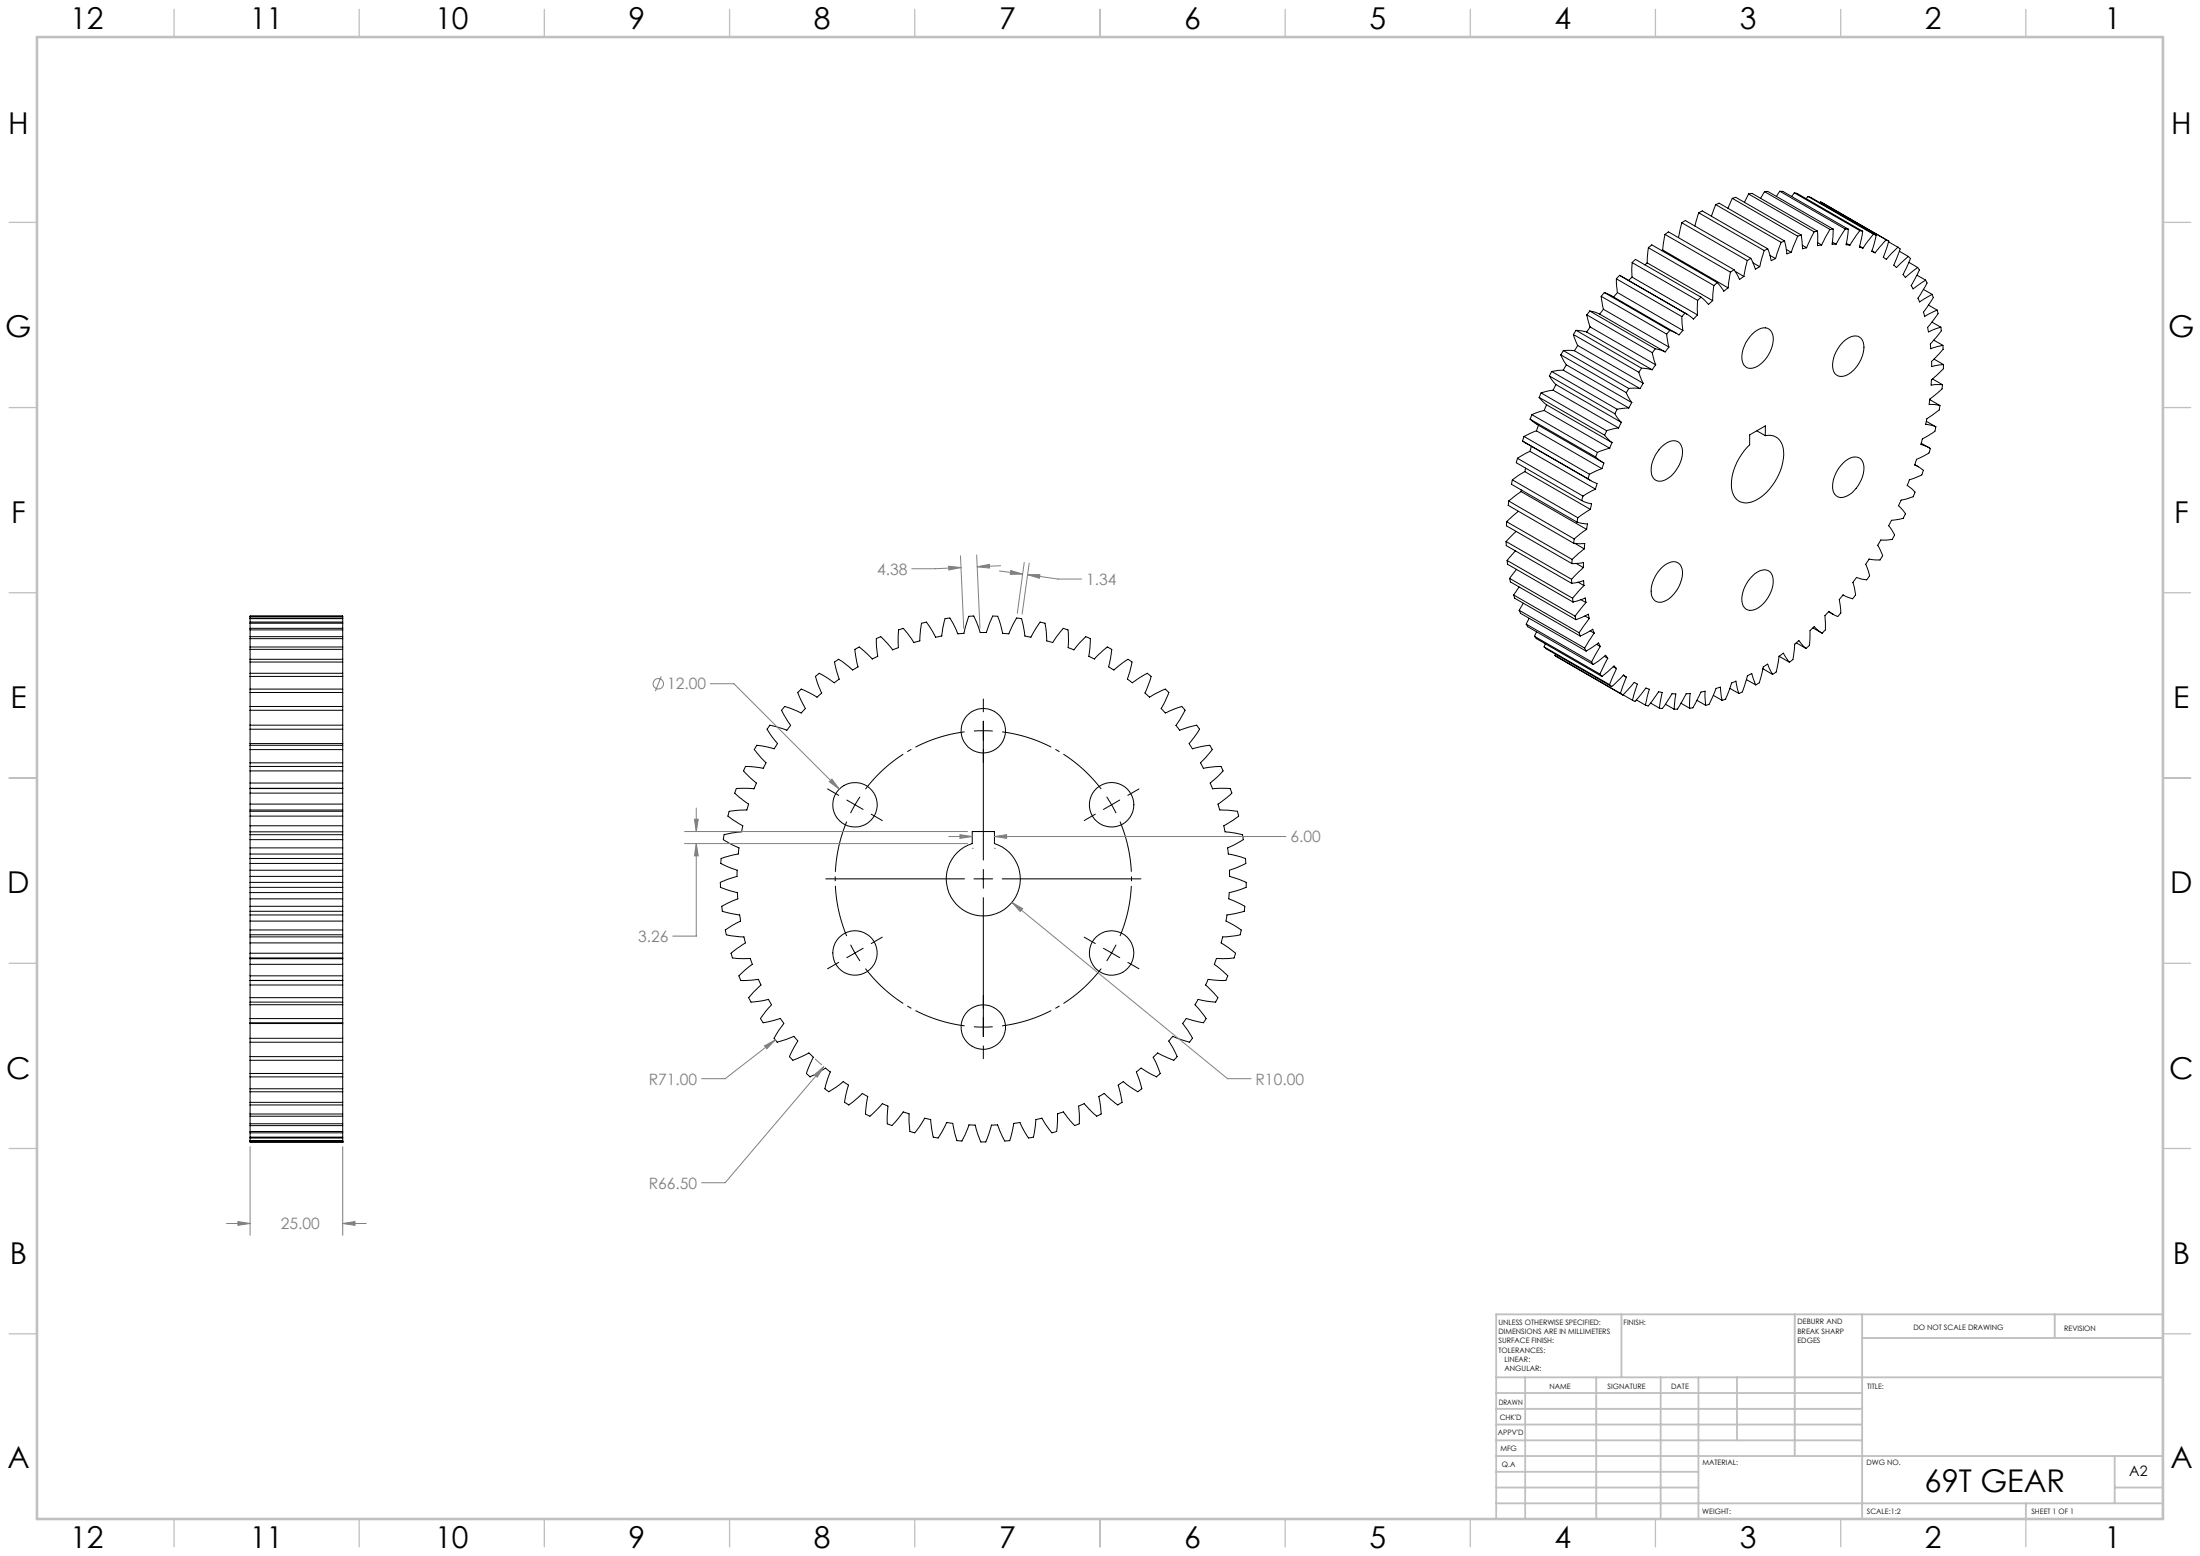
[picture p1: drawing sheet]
<svg xmlns="http://www.w3.org/2000/svg" width="594mm" height="420mm" viewBox="0 0 594 420" stroke-linecap="round" stroke-linejoin="round" font-family="sans-serif">
<g fill="none" stroke="#000" stroke-width=".27">
<path d="M458.7 57.4l-1.1 3.6M458.7 57.4l.9-.5 17.7 10.3M458.7 57.4l17.7 10.2M463.2 55.2l-1.1 3.2M463.2 55.2l.9-.4 17.7 10.2M463.2 55.2l17.7 10.2M467.7 53.5l-1.2 2.7M467.7 53.5l.9-.2 17.7 10.1M467.7 53.5l17.7 10.3M472.1 52.4l-1.1 2.2M472.1 52.4l.9-.2 17.7 10.2M472.1 52.4l17.7 10.2"/>
<path d="M476.4 51.7l-1 1.8M476.4 51.7h.9l17.7 10.2M476.4 51.7l17.7 10.2M480.6 51.6l-1 1.4M480.6 51.6l.8 .1 17.6 10.2M480.6 51.6l17.6 10.2M484.5 52.1l-.8 .9M484.5 52.1l.7 .1 17.7 10.2M484.5 52.1l17.6 10.1M488.2 53l-.5 .6M488.2 53l.7 .3 17.7 10.2M488.2 53l17.6 10.2"/>
<path d="M491.6 54.5l.7 .4M491.6 54.5l18.4 10.6M491.6 54.5l-.2 .2M432.3 80l.6 3.5M432.3 80l17.7 10.2M433.2 79l-.9 1M433.2 79l1.6 .6 17.9 10.4M433.2 79l17.6 10.2M436.4 75.3l.3 3.7M436.4 75.3l17.7 10.2M436.7 79l-1.1 1.2M436.7 79l17.7 10.2"/>
<path d="M437.3 74.3l-.9 1M437.3 74.3l.5 .3M437.3 74.3l18.2 10.5M440.7 74.8l-1 .9M440.7 74.8l17.6 10.2M440.7 70.9l.9-.9 17.6 10.2M440.7 70.9v3.9M440.7 70.9l17.7 10.2M444.7 71l-.6 .5M444.7 71l17.7 10.2M445.1 66.9l-.4 4.1M445.1 66.9l.9-.8 17.7 10.2"/>
<path d="M445.1 66.9l17.6 10.2M448.9 67.5l-.2 .1M448.9 67.5l17.7 10.2M449.5 63.3l-.6 4.2M449.5 63.3l1-.7 17.7 10.2M449.5 63.3l17.7 10.2M454.1 60.1l-.9 4.1M454.1 60.1l.9-.6 17.7 10.2M454.1 60.1l17.7 10.2M462.7 77.1l-.3 4.1M463.7 76.3l-1 .8M463.7 76.3l1.7 2.3 1.2-.9"/>
<path d="M467.2 73.5l-.6 4.2M468.2 72.8l-1 .7M468.2 72.8l1.5 2.6 1.2-.8M468.5 73.3l2.4 1.3M471.8 70.3l-.9 4.3M472.7 69.7l-.9 .6M472.7 69.7l1.3 3 1.1-.7M473.3 71l1.8 1M476.4 67.6l-1.3 4.4M477.3 67.2l-.9 .4M477.3 67.2l.9 3.2 1.2-.6M477.9 69l1.5 .8"/>
<path d="M480.9 65.4l-1.5 4.4M481.8 65l-.9 .4M481.8 65l.7 3.5 1.1-.4M482.3 67.3l1.3 .8M485.4 63.8l-1.8 4.3M486.3 63.4l-.9 .4M486.3 63.4l.4 3.8 1.1-.3M486.6 66.2l1.2 .7M489.8 62.6l-2 4.3M490.7 62.4l-.9 .2M490.7 62.4v3.9l1.1-.2M490.8 65.5l1 .6"/>
<path d="M494.1 61.9l-2.3 4.2M494.7 65.4l1 .5M495 61.9h-.9M495 61.9l-.3 4h1M498.2 61.8l-2.5 4.1M498.2 61.8l.8 .1M498.5 65.7l1 .5M499 61.9l-.6 4.2 1.1 .1M502.1 66.4l.9 .6M502.1 62.2l-2.6 4M502.1 62.2l.8 .2M502.9 62.4l-.9 4.3 1 .3"/>
<path d="M505.4 67.8l.9 .4M505.8 63.2l-2.8 3.8M505.8 63.2l.8 .3M506.6 63.5l-1.2 4.3 .9 .4M509.9 65.3l2.5 1.4M510 65.1l-.7-.4-3 3.5M510 65.1l-1.5 4.3 .7 .5 3.2-3.2M512.4 66.7l.6 .5-1.7 4.4 .7 .6 3.3-3M512.8 67.8l2.5 1.4M515.3 69.2l.5 .6-2 4.3 .6 .7 3.4-2.6M515.4 70.8l2.4 1.4M517.6 74.3l2.3 1.3"/>
<path d="M517.8 72.2l.4 .7-2.2 4.2 .5 .9 3.4-2.4M519.3 78.1l2.4 1.4M519.9 75.6l.4 .8-2.5 4.1 .5 1 3.4-2M521.7 79.5l.3 .8-2 3a1.35 1.35 0 0 0-.4 1.8l.1 .3 3.4-1.7M421.4 95.8l1.5 2.7M421.4 95.8l17.7 10.2M422.1 94.6l-.7 1.2M422.1 94.6l3 .1M422.1 99.9l-3.1 .4M422.1 94.6l17.7 10.3M422.1 99.9l17.7 10.2M422.9 98.5l-.8 1.4"/>
<path d="M422.9 98.5l17.7 10.2M424.8 90.3l1.2 3M424.8 90.3l17.7 10.2M425.1 94.7l17.7 10.2M425.6 89.2l-.8 1.1M425.6 89.2l2.8 .4M425.6 89.2l17.6 10.2M426 93.3l-.9 1.4M426 93.3l17.7 10.2M428.4 89.6l17.7 10.2M428.4 85l.9 3.2M428.4 85l17.7 10.2"/>
<path d="M429.2 83.9l-.8 1.1M429.2 83.9l2.7 .9M429.2 83.9l17.7 10.2M429.3 88.2l-.9 1.4M429.3 88.2l17.7 10.3M431.9 84.8l17.7 10.2M432.9 83.5l-1 1.3M432.9 83.5l17.7 10.2M443.2 99.4l-.7 1.1M443.2 99.4l2.9 .4M446.1 95.2l.9 3.3M446.9 94.1l-.8 1.1"/>
<path d="M446.9 94.1l2.7 .9M447 98.5l-.9 1.3M450 90.2l.6 3.5M450.6 93.7l-1 1.3M450.8 89.2l-.8 1M450.8 89.2l2.5 1.2 1.1-1.2M454.1 85.5l.3 3.7M458.3 85l-1.1 1.1-1.3-1.1a.85 .85 0 0 0-.9-.4 .85 .85 0 0 0-.7 .6l-.2 .3M458.4 81.1l-.1 3.9M459.2 80.2l-.8 .9M459.2 80.2l2.1 2 1.1-1M473.5 89.8l.7-.5a2.63 2.63 0 0 1 4.4 1 8.6 8.6 0 0 1-5.3 9.1 2.46 2.46 0 0 1-3-2.8 9.6 9.6 0 0 1 3.2-6.8z"/>
<path d="M497.9 92.1l.6-.5a2.68 2.68 0 0 1 4.6 .7 8.6 8.6 0 0 1-5.2 9.2 2.39 2.39 0 0 1-3.1-2.5 9.2 9.2 0 0 1 3.1-6.9zM520.7 82.4l2.4 1.3M521.6 86.9l2.4 1.4M522.1 91.8l2.5 1.4M522.2 96.9l2.5 1.5M523.1 83.7l.2 .9-2.1 2.9a1.49 1.49 0 0 0-.6 1.8l.1 .3 3.3-1.3M524 88.3l.2 1-2.3 2.7a1.7 1.7 0 0 0-.6 2v.1l3.3-.9M524.6 93.2l.1 1.1-2.4 2.5a1.73 1.73 0 0 0-.8 1.8v.3l3.2-.5M524.7 98.4v.3a1.49 1.49 0 0 1-.8 1.6l-1.6 1.5a1.96 1.96 0 0 0-.9 2v.1l3.1-.1M411.1 119l.8 .5M411.1 119l18.4 10.7M411.5 117.8l-.4 1.2"/>
<path d="M411.5 117.8l17.7 10.2M413.1 113.2l1.9 1.4 17.7 10.2M413.1 113.2l17.7 10.1M413.6 111.9l-.5 1.3M413.6 111.9l17.7 10.2M414.8 116.3l-3.3 1.5M414.8 116.3l17.7 10.2M415.4 114.8l-.6 1.5M415.6 107.3l2 2M415.6 107.3l17.6 10.2M416.1 106.1l-.5 1.2M416.1 106.1l17.7 10.2"/>
<path d="M416.9 110.8l-3.3 1.1M416.9 110.8l17.7 10.2M417.6 109.3l-.7 1.5M417.6 109.3l17.7 10.2M418.3 101.5l1.8 2.3M418.3 101.5l17.7 10.2M419 100.3l-.7 1.2M419 100.3l17.6 10.2M419.3 105.3l-3.2 .8M419.3 105.3l17.7 10.2M420.1 103.8l-.8 1.5M420.1 103.8l17.7 10.2"/>
<path d="M433.2 117.5l2.1 2M433.8 116.3l-.6 1.2M435.3 119.5l-.7 1.5M436 111.7l1.8 2.3M436.6 110.5l-.6 1.2M437 115.5l-3.2 .8M437.8 114l-.8 1.5M439.1 106l1.5 2.7M439.8 110.1l-3.2 .4M439.8 104.9l-.7 1.1M439.8 104.9h3M440.6 108.7l-.8 1.4"/>
<path d="M442.5 100.5l1.2 3M443.7 103.5l-.9 1.4M472.4 117.4l4.2-2.4v2.6a4 4 0 0 1 5 4.3 15.2 15.2 0 0 1-7.9 13.3 4 4 0 0 1-6.2-3.3 15.1 15.1 0 0 1 4.9-11.8zM474.3 116.3l2.3 1.3M518.7 119.6l2.3 1.3M520.1 113.7l2.6 1.5M521 107.9l2.8 1.5M521.8 102.3l2.7 1.5M522.7 115.2l-.1 .3a1.76 1.76 0 0 1-1.4 1.7l-1.3 .8a1.86 1.86 0 0 0-1.2 1.8v.2l1.6 .6a.83 .83 0 0 1 .8 .4 .83 .83 0 0 1-.2 1 .97 .97 0 0 1-.9 .7l-2.5 1.3-.5 1.5 1.5 .8a.92 .92 0 0 1 .5 1.6l-.1 .3-2.1 .9a1.68 1.68 0 0 0-1.7 1.6l-.2 .3 1.4 1.1a1.16 1.16 0 0 1 .3 1.8v.2l-2.1 .6a1.54 1.54 0 0 0-1.7 1.4l-.2 .4 1.2 1.3a1.08 1.08 0 0 1 .2 1.8l-.1 .3-2 .4a1.46 1.46 0 0 0-1.8 1.3l-.2 .3 1.1 1.5a1.53 1.53 0 0 1-.1 2.2l-1.9 .2a1.28 1.28 0 0 0-1.8 1l-.2 .4 .9 1.7a1.66 1.66 0 0 1-.3 2.2h-1.9a1.17 1.17 0 0 0-1.7 .9l-.3 .3 .8 1.9a1.78 1.78 0 0 1-.5 2.3l-1.8-.3a1.06 1.06 0 0 0-1.7 .7l-.2 .3 .5 2.1a1.99 1.99 0 0 1-.6 2.3l-2.6-1M523.8 109.4l-.1 .3a2 2 0 0 1-1.4 1.9l-1.2 .9a2.03 2.03 0 0 0-1.1 1.9l-.1 .1 2.8 .7M524.5 103.8l-.1 .3a2.05 2.05 0 0 1-1.3 2l-1.2 1a1.98 1.98 0 0 0-1 1.9v.2l2.9 .2M407.4 135.2l-.2 1.2 17.7 10.2"/>
<path d="M407.4 135.2l17.6 10.3M408.3 129.5l-.2 1.2 17.7 10.2M408.3 129.5l17.7 10.3M409.7 123.7l-.3 1.2 17.7 10.2M409.7 123.7l17.7 10.2M410 138l-3.2 2.8M410.7 132.7l-3.3 2.5M410.7 132.7l17.7 10.2M410.8 132.3l-.1 .4M411.7 127.3l-3.4 2.2M411.7 127.3l17.7 10.2M411.9 126.4l-.2 .9"/>
<path d="M413.1 121.8l-3.4 1.9M413.1 121.8l17.7 10.2M413.5 120.5l-.4 1.3M426 139.8l-.2 1.1M427.1 135.1l2.6 .9-.3 1.5M427.4 133.9l-.3 1.2M429.2 128l-.2 .5a.8 .8 0 0 0-.1 .8 .8 .8 0 0 0 .7 .5l1.6 .7-.4 1.5M429.4 137.5l-3.4 2.3M430.8 132l-3.4 1.9M430.8 123.3l2.3 1.7-.6 1.5M431.3 122.1l-.5 1.2M432.5 126.5l-3.3 1.5"/>
<path d="M434.6 121l-3.3 1.1M448.5 120.7l.6-.5a3.1 3.1 0 0 1 4.5-.4 6.8 6.8 0 0 1-1.2 7.3 5.5 5.5 0 0 1-4.8 2.7 2.91 2.91 0 0 1-1.8-3.6l.4-1.6 .7-1.7zM497.8 124.8a3.4 3.4 0 0 1 4.6-.9 5.2 5.2 0 0 1 .2 5.6 6.9 6.9 0 0 1-5.8 4.8 2.66 2.66 0 0 1-2-3.3 9.5 9.5 0 0 1 3-6.2zM517 125.4l1 .6M406.6 146.2l.1 1.1 17.7 10.2M406.6 146.2l17.7 10.2M406.8 140.8v1.1l17.6 10.2M406.8 140.8l17.7 10.2M406.9 151.3l.1 1 17.7 10.2M406.9 151.3l17.7 10.2M407.6 156.1l.2 1 17.7 10.2M407.6 156.1l17.7 10.2"/>
<path d="M409.2 148.7l-2.3 2.6M409.4 143.5l-2.8 2.7M409.5 153.7l-1.9 2.4M410.2 158.5l-1.5 2.1M424.3 156.4l.1 1.1M424.4 157.5l3.2-.7 .1 1.3M424.4 152.1l3.1-.3v1.4M424.5 151l-.1 1.1M424.9 146.6l3 .1-.2 1.4M425 145.5l-.1 1.1M425.2 146.7l2.5 1.4M425.6 152.1l1.9 1.1"/>
<path d="M425.8 140.9l2.8 .5-.2 1.5M426.1 157.1l1.6 1M427.5 153.2l-3.2 3.2M427.7 158.1l-3.1 3.4M427.7 148.1l-3.2 2.9M428.4 142.9l-3.4 2.6M448.6 153.3a3.7 3.7 0 0 1 4.7-1.2 4.8 4.8 0 0 1 .4 5.4 7.2 7.2 0 0 1-5.7 5.1 2.89 2.89 0 0 1-2.2-3.8l.4-1.7 .8-1.6zM473.2 155.4a3.6 3.6 0 0 1 4.7-1.1 5.4 5.4 0 0 1-.2 6.3 6.8 6.8 0 0 1-5.3 4.2 2.96 2.96 0 0 1-2-4l.4-1.6 .8-1.7zM67.5 178.7v3M67.5 178v.7M67.5 175.3v2.7M67.5 174.6v.7"/>
<path d="M67.5 172.4v2.2M67.5 171.9v.5M67.5 170v1.9M67.5 169.6v.4M67.5 168.2v1.4M67.5 167.9v.3M67.5 167v.9M67.5 166.8v.2M67.5 166.4h25M67.5 178.7h25M67.5 178h25M67.5 175.3h25"/>
<path d="M67.5 174.6h25M67.5 172.4h25M67.5 171.9h25M67.5 170h25M67.5 169.6h25M67.5 168.2h25M67.5 167.9h25M67.5 167h25M67.5 166.8h25M67.5 166.4v.4M92.5 178.7v3M92.5 178v.7"/>
<path d="M92.5 175.3v2.7M92.5 174.6v.7M92.5 172.4v2.2M92.5 171.9v.5M92.5 170v1.9M92.5 169.6v.4M92.5 168.2v1.4M92.5 167.9v.3M92.5 167v.9M92.5 166.8v.2M92.5 166.4v.4M408.7 160.6l.3 .9 17.6 10.2"/>
<path d="M408.7 160.6l17.7 10.2M410.2 164.7l.3 .8 17.7 10.2M410.2 164.7l17.6 10.2M411.3 162.8l-1.1 1.9M412.1 168.5l.4 .7 17.7 10.2M412.1 168.5l17.7 10.2M412.9 166.9l-.8 1.6M414.3 171.7l.5 .7 17.7 10.2M414.3 171.7l17.7 10.2M414.9 170.6l-.6 1.1M416.9 174.6l.6 .5 17.7 10.2M416.9 174.6l17.7 10.2"/>
<path d="M417.2 173.8l-.3 .8M419.8 176.9l18.3 10.7M419.8 176.9l17.7 10.3M420 176.5l-.2 .4M424.6 161.5l.1 1M424.7 162.5l3.3-1.1 .2 1.2M425.3 166.3l.2 1M426.4 170.8l.2 .9M426.9 161.9l1.3 .7M427.8 174.9l.4 .8M427.9 166.2l1.2 .8M428.2 162.6l-2.9 3.7"/>
<path d="M429.1 167l-2.7 3.8M429.1 167l-.3-1.2-3.3 1.5M429.3 170.3l1.1 .6M429.8 178.7l.4 .7M430.4 170.9l-2.6 4M430.4 170.9l-.4-1.1-3.4 1.9M431.1 173.9l1 .6M432.1 174.5l-2.3 4.2M432.1 174.5l-.5-1-3.4 2.2M433.2 177.1l.9 .6M434.1 177.7l-2.1 4.2M434.1 177.7l-.6-.8-3.3 2.5"/>
<path d="M435.6 180l.9 .5M480.4 177.1l2.8 1.7M483.2 178.8l-1.7-2.5-.3 .2a1.95 1.95 0 0 0-1.1 2.2l-.3 1.6a2.1 2.1 0 0 1-1.2 1.8M485 173.5l2.6 1.5M487.6 175l-1.9-2.1-.3 .3a1.94 1.94 0 0 0-.9 2.2l-.2 1.6a2.15 2.15 0 0 1-1.1 1.8M489.5 169.5l2.5 1.4M492 170.9l-1.4-1a.74 .74 0 0 0-.7-.6 .74 .74 0 0 0-.8 .5l-.4 .4-.1 3a2.11 2.11 0 0 1-1 1.8M493.7 165.1l1.3 .8M497.6 160.6l-.2 .3a1.78 1.78 0 0 0-.6 2.2l.1 1a2 2 0 0 1-.7 2.3l-2.4-1.4-.4 .5a1.64 1.64 0 0 0-.6 2.1l.1 1.4a1.68 1.68 0 0 1-.8 1.8l-.1 .1M497.6 160.6h.1M67.5 196.8v-1.1h25v1.1M67.5 196.8v3.9"/>
<path d="M67.5 190.7v1M67.5 191.7v4.1M67.5 186v.9M67.5 186.9v3.8M67.5 182.6v3.4M67.5 181.7v.9M67.5 196.8h25M67.5 190.7h25M67.5 191.7h25M67.5 186h25M67.5 186.9h25M67.5 182.6h25"/>
<path d="M67.5 181.7h25M92.5 196.8v3.9M92.5 190.7v1M92.5 191.7v4.1M92.5 186v.9M92.5 186.9v3.8M92.5 182.6v3.4M92.5 181.7v.9M215.4 186.9l.9-.9 4.3 2.2 1.3-1.1-1.4-3.4a1.12 1.12 0 0 1 .4-1.8l.3-.2 1 .6 3 2 1.4-1-1-3.4a1.1 1.1 0 0 1 .6-1.8l.2-.1 1 .6 2.8 2.3 1.5-.9-.8-4.1-.1-.6 .3-.2a1.08 1.08 0 0 1 1.8 .3l2.6 2.5 1.5-.8-.4-3.5a1.19 1.19 0 0 1 1.1-1.7h.1l.9 .8 2.3 2.7 1.6-.6v-4.8l1.3-.4 2.8 3.8 1.7-.4 .4-4.8 1.3-.3 2.5 4.1 .8-.1 .9-.2 .9-4.7 1.3-.2 2.1 4.3 1.7-.2 1.3-4.5 1-.1h.3l.3 .5 1.5 3.9h1.6l1.7-4.4 1.4 .1 1.3 4.5 .2 .1 1.5 .1 2.1-4.3 1.3 .2 .9 4.7 .8 .2 .8 .1 2.5-4.1 1.4 .3 .4 4.8 1.6 .4 2.9-3.8 1.3 .4v4.8l1.5 .6 3.3-3.5 1.2 .5-.4 4.7 1.5 .8 3.5-3.3 1.2 .7-.9 4.7 1.4 .9 3.9-2.9 1 .7-1.2 4.6 1.3 1 4.1-2.6 .9 .8-.2 1.2-1.4 3.4 1.3 1.1 4.2-2.2 1 .9-2.1 4.4 1.1 1.2 4.5-1.8 .9 1-2.5 4.1 .2 .3 .8 1 4.6-1.4 .8 1.1-2.8 3.9 .8 1.4 4.7-.9 .6 1 .1 .1-.3 .5-2.9 3.1 .8 1.5 4.2-.5h.6l.2 .4 .3 .8-3.5 3.3 .7 1.5 4.8-.1 .4 1.3-3.7 2.9v.3l.5 1.3 4.7 .4 .3 1.3-4 2.6 .2 1 .2 .6 4.7 .8 .2 1.3-4.2 2.3 .1 1.6 3.5 .8 1.2 .4v.2l.1 1.2-4.4 1.8v1.7l4.5 1.6-.1 1.3-4.5 1.4v.2l-.1 1.5 4.3 2-.1 1.4-4.7 1-.3 1.6 4.1 2.4-.2 1.3-4.8 .6-.4 1.6 3.4 2.4 .5 .4-.1 .3-.3 1-4.8 .1-.5 1.6 3.6 3.1-.5 1.2-4.8-.2-.1 .1-.6 1.4 3.3 3.4-.6 1.2-4.7-.7-.8 1.4 2.9 3.7-.7 1.2-4.6-1.2-1 1.4 2.7 4-.8 1-4.5-1.6-.5 .5-.6 .8 2.2 4.2-.9 1-4.3-2-1.2 1.2 1.9 4.4-1.1 .9-4.1-2.4-1.3 1 1.5 4.6-1.1 .8-3.9-2.8-1.4 1 .7 2.9 .4 1.8-.2 .1-1 .6-3.7-3.1-1.4 .8 .6 4.7-1.2 .6-3.4-3.4-1.5 .7 .2 4.7-1.2 .5-3.1-3.7-.8 .3-.8 .3-.2 4.7-1.3 .4-2.7-4-1.6 .4-.7 4.7-.8 .2-.5 .1-.3-.5-2-3.7-1.7 .2-1.1 4.7-1.3 .1-2-4.4-1.6 .1-1.5 4.5h-1.4l-1.5-4.5-1.7-.1-1.9 4.4-1.3-.1-1.2-4.7-1.6-.2-2.3 4.2-.5-.1-.8-.2-.7-4.7-1.6-.4-2.7 4-1.3-.4-.2-4.7-1.6-.6-3.1 3.7-1.2-.5 .1-4.7-.1-.1-1.4-.6-3.3 3.4-1.2-.6 .6-4.7-1.5-.8-3.6 3.1-1-.6-.2-.1 .3-1.8 .8-2.9-1.4-1-1.9 1.5-2 1.3-1.1-.8 1.5-4.6-1.3-1-4.2 2.4-1-.9 1.9-4.4-.9-.9-.3-.3-4.3 2-1-1 2.3-4.2-1.1-1.3-4.5 1.6-.8-1 2.6-4-.9-1.4-4.6 1.2-.8-1.2 3-3.7-.8-1.4-4.7 .7-.7-1.2 3.4-3.4-.6-1.4-.1-.1-4.8 .2-.5-1.2 3.6-3.1-.5-1.6-4.8-.1-.4-1.1v-.2l1.4-1.1 2.5-1.7-.4-1.6-4.8-.6-.3-1.3 4.2-2.4-.1-.6-.2-1-4.7-1-.1-1.4 4.3-2-.1-1.7-4.6-1.4v-1.3l4.5-1.6v-1.7l-3.8-1.6-.6-.2v-.5l.1-.9 4.6-1.2 .1-.4 .1-1.2-4.2-2.3 .2-1.3 4.7-.8 .1-.2 .3-1.4-4.1-2.6 .4-1.3 4.7-.4 .5-1.6-3.7-2.9 .3-1 .1-.3h1.2l3.6 .1 .6-1.5-3-2.9-.4-.4 .1-.3 .4-.9 4.8 .5 .7-1.5-3.1-3.6 .6-1.1 4.7 .9 .9-1.4-2.8-3.9 .8-1.1 4.5 1.4 .3-.3 .8-1-2.5-4.1 .9-1 4.4 1.8 1.2-1.2zM263 197.3h5M265.5 188.7v3.4M265.5 194.7v37.4"/>
<path d="M432 181.9l.5 .7M434.6 184.8l.6 .5M436.5 180.5l-1.9 4.3M436.5 180.5l-.7-.7-3.3 2.8M437.5 187.2l.6 .4M438.2 187.6l2.6 1.4M438.3 182.3l.8 .5M439.1 182.8l-1.6 4.4M439.1 182.8l-.7-.6-3.2 3.1M440.8 189l.7 .3 2.9-3.6 .5 .2 .4 .1-1 4.3M441.3 184.2l.8 .5-1.3 4.3M441.3 184.2l-3.2 3.4"/>
<path d="M441.3 184.2h.1M441.8 188.9l2.5 1.4M444.3 190.3l.7 .3 2.8-3.9 .9 .2h.1l-.8 4.3M445.7 189.8l2.3 1.4M448 191.2l.8 .1 2.6-4.1 1.1 .1-.5 4.1M449.7 190.1l2.3 1.3M453.8 189.8l2.4 1.4M456.2 191.2l.2-4-1.1 .1-2.4 4.1h-.9M458.2 189l2.3 1.4M460.5 190.4l-.1-3.8h-.3a1.29 1.29 0 0 0-1.3 1.3l-1.7 3.1-.9 .2M462.6 187.7l2.4 1.3M465 189l-.5-3.5h-.3a1.39 1.39 0 0 0-1.3 1.4l-1.5 3.2-.9 .3"/>
<path d="M467 185.8l2.5 1.4M469.5 187.2l-.8-3.3-.3 .1a1.57 1.57 0 0 0-1.2 1.4l-1.3 3.3-.9 .3M471.5 183.4l2.6 1.5M474.1 184.9l-1.1-3.1-.3 .1a1.59 1.59 0 0 0-1.2 1.6l-.7 2.2a1.38 1.38 0 0 1-1.1 1.4l-.2 .1M476 180.5l2.6 1.6M478.6 182.1l-1.3-2.8-.3 .1a2.11 2.11 0 0 0-1.2 2.2l-.5 1.6a1.64 1.64 0 0 1-1 1.5l-.2 .2M67.5 219v1.3M67.5 218.6v.4M67.5 212.8v1.3M67.5 214.1v2.9M67.5 212.8h.1M67.5 208.1v3.3"/>
<path d="M67.5 206.9v1.2M67.5 217v1.6M67.5 211.4v1.4M67.5 201.2v1.1M67.5 202.3v3.6M67.5 205.9v1M67.5 200.7v.5M67.5 218.6h25M67.5 212.8h25M67.5 219h25M67.5 214.1h25M67.5 217h25"/>
<path d="M67.5 211.4h25M67.5 208.1h25M67.5 206.9h25M67.5 201.2h25M67.5 202.3h25M67.5 205.9h25M67.5 200.7h25M92.5 219v1.3M92.5 218.6v.4M92.5 212.8v1.3M92.5 214.1v2.9M92.5 212.8h.1"/>
<path d="M92.5 208.1v3.3M92.5 206.9v1.2M92.5 217v1.6M92.5 211.4v1.4M92.5 201.2v1.1M92.5 202.3v3.6M92.5 205.9v1M92.5 200.7v.5M223.4 213l3 1.7M228.6 216l2.3 1.2M230.9 217.2l-1.2 2.3M230.9 217.2l2.1 1.3"/>
<path d="M232.2 215.1l-1.3 2.1M235.2 219.8l3 1.7M295.7 219.8l-3 1.7M298.8 215.1l1.3 2.1M300.1 217.2l1.2 2.3M300.1 217.2l-2.2 1.3M302.3 216l-2.2 1.2M307.5 213l-3 1.7M67.5 238.2v1.3M67.5 236.6v1.6M67.5 239.5v1.4M67.5 233.1v1.8"/>
<path d="M67.5 231.7v1.4M67.5 230.5v1.2M67.5 225.3v1.3M67.5 226.6v2.3M67.5 224.5v.8M67.5 220.3v2.6M67.5 234.9v1.7M67.5 228.9v1.6M67.5 222.9v1.6M67.5 239.5h25M67.5 238.2h25M67.5 236.6h25"/>
<path d="M67.5 234.9h25M67.5 233.1h25M67.5 231.7h25M67.5 230.5h25M67.5 225.3h25M67.5 226.6h25M67.5 228.9h25M67.5 224.5h25M67.5 220.3h25M67.5 222.9h25M92.5 238.2v1.3M92.5 236.6v1.6"/>
<path d="M92.5 239.5v1.4M92.5 233.1v1.8M92.5 231.7v1.4M92.5 230.5v1.2M92.5 225.3v1.3M92.5 226.6v2.3M92.5 224.5v.8M92.5 220.3v2.6M92.5 234.9v1.7M92.5 228.9v1.6M92.5 222.9v1.6M223 237.2h37.4"/>
<path d="M262.5 224.5h6v3.2a10 10 0 0 1 5.1 15.4 10 10 0 0 1-16.2 0 10 10 0 0 1 5.1-15.4zM263 237.2h5M265.5 234.7v5.1M270.6 237.2h37.4M67.5 242.6v2M67.5 244.6v1.4M67.5 246v1M67.5 251v1.3M67.5 248.6v2.4M67.5 252.3v.6M67.5 257.3v1.3M67.5 254.5v2.8"/>
<path d="M67.5 258.6v.2h25v-.2M67.5 240.9v1.7M67.5 247v1.6M67.5 252.9v1.6M67.5 258.7v1.6M67.5 240.9h25M67.5 242.6h25M67.5 244.6h25M67.5 246h25M67.5 247h25M67.5 251h25M67.5 252.3h25"/>
<path d="M67.5 248.6h25M67.5 252.9h25M67.5 257.3h25M67.5 258.6h25M67.5 254.5h25M92.5 242.6v2M92.5 244.6v1.4M92.5 246v1M92.5 251v1.3M92.5 248.6v2.4M92.5 252.3v.6M92.5 257.3v1.3"/>
<path d="M92.5 254.5v2.8M92.5 240.9v1.7M92.5 247v1.6M92.5 252.9v1.6M92.5 258.7v1.6M226.4 259.8l-3 1.7M229.7 255l1.2 2.2M230.9 257.2l1.3 2.2M230.9 257.2l-2.3 1.3M233 256l-2.1 1.2M238.2 253l-3 1.7M265.5 242.3v37.5"/>
<path d="M292.7 253l3 1.7M297.9 256l2.2 1.2M300.1 257.2l-1.3 2.2M300.1 257.2l2.2 1.3M301.3 255l-1.2 2.2M304.5 259.8l3 1.7M67.5 260.3v3.1M67.5 263.4v1.2M67.5 264.6v.1M67.5 269.3v1.2M67.5 265.9v3.4M67.5 264.7v1.2"/>
<path d="M67.5 271.2v3.7M67.5 274.9v1.2M67.5 270.5v.7M67.5 276.3v4M67.5 276.1v.2M67.5 264.6h25M67.5 260.3h25M67.5 263.4h25M67.5 270.5h25M67.5 269.3h25M67.5 265.9h25M67.5 271.2h25"/>
<path d="M67.5 274.9h25M67.5 276.1h25M67.5 276.3h25M92.5 260.3v3.1M92.5 263.4v1.2M92.5 264.6v.1M92.5 269.3v1.2M92.5 265.9v3.4M92.5 264.7v1.2M92.5 271.2v3.7M92.5 274.9v1.2M92.5 270.5v.7"/>
<path d="M92.5 276.3v4M92.5 276.1v.2M263 277.2h5M67.5 280.3v1M67.5 281.3v3.9M67.5 285.2v1M67.5 289.8v.9M67.5 286.2v3.6M67.5 293.9v.8M67.5 290.7v3.2M67.5 297.6v.7M67.5 294.7v2.9"/>
<path d="M67.5 298.3v2.4M67.5 280.3h25M67.5 281.3h25M67.5 285.2h25M67.5 286.2h25M67.5 289.8h25M67.5 290.7h25M67.5 294.7h25M67.5 293.9h25M67.5 298.3h25M67.5 297.6h25M92.5 280.3v1"/>
<path d="M92.5 281.3v3.9M92.5 285.2v1M92.5 289.8v.9M92.5 286.2v3.6M92.5 293.9v.8M92.5 290.7v3.2M92.5 297.6v.7M92.5 294.7v2.9M92.5 298.3v2.4M265.5 282.3v3.5M67.5 300.7v.6M67.5 301.3v2"/>
<path d="M67.5 303.3v.5M67.5 303.8v1.6M67.5 305.4v.4M67.5 305.8v1.1M67.5 306.9v.3M67.5 307.2v.7M67.5 307.9v.1M67.5 308.2h.1M67.5 308.2h25M67.5 300.7h25M67.5 301.3h25M67.5 303.3h25"/>
<path d="M67.5 303.8h25M67.5 305.4h25M67.5 305.8h25M67.5 306.9h25M67.5 307.2h25M67.5 307.9h25M67.5 308h25M67.5 308v.2M92.5 300.7v.6M92.5 301.3v2M92.5 303.3v.5M92.5 303.8v1.6"/>
<path d="M92.5 305.4v.4M92.5 305.8v1.1M92.5 306.9v.3M92.5 307.2v.7M92.5 307.9v.1M92.5 308.2h.1M92.5 308v.2"/>
<circle cx="265.5" cy="197.2" r="6"/>
<circle cx="230.9" cy="217.2" r="6"/>
<circle cx="300.1" cy="217.2" r="6"/>
<circle cx="230.8" cy="257.2" r="6"/>
<circle cx="300.1" cy="257.2" r="6"/>
<circle cx="265.5" cy="277.2" r="6"/>
</g>
<g fill="none" stroke="#808080" stroke-width=".27">
<path d="M256.2 152.8l3.3 .4-3.3 .7zM259.3 150l.9 19.7M259.5 153.2l-7 .3h-6.3M263.7 149.8l.9 19.7M263.8 153l3.3-.7 .1 1zM269.8 154.1l6.3 .9M270.2 152.7l-6.4 .3M272.9 154l3.2 1h-3.3zM276.5 151.8l-1.8 13.7M277.5 155.1h3.3l-.2 1zM277.5 155.1l8.2 1.2h6.3M277.9 152l-1.9 13.8"/>
<path d="M178.5 182.5l-1.5 4.1M191.8 184.6h6.4l28.4 28.4M188 218.1v6.4M223.9 211l.7-.7 2 2.7zM184.8 224.5h76.4M184.8 227.7h76.4M187.5 221.1h1l-.5 3.4zM188 227.7l.5 3.3h-1zM188 227.7v25h-6.4M256.2 225.8h6.3M259.2 225.3l3.3 .5-3.3 .5zM262.5 229h.1"/>
<path d="M268.5 225.8l3.3-.5v1zM268.5 229h.1M268.5 225.8h78.7M273.2 243.6l2.9 1.7-.7 .7zM273.2 243.6l58.2 47.6h6.4M206.4 282.3l2.9-1.6-2.3 2.4zM209.3 280.7l-13.5 10.5h-6.4M219.9 290.1l2.5-2.2-1.7 2.8zM220.1 285.8l1.8 1.7M222.4 287.9l-26.6 31.3h-6.4M67.5 309.5v23.9M92.5 309.5v23.9"/>
<path d="M61.2 330.3h6.3M64.2 329.7l3.3 .6-3.3 .4zM92.5 330.3l3.3-.6v1zM92.5 330.3h6.4"/>
<circle cx="177.7" cy="184.6" r="1.4"/>
</g>
<path d="M260.4 197.5a40 40 0 0 0-26.7 15.5M297.3 213a40 40 0 0 0-26.7-15.5M228.6 221.8a40 40 0 0 0 0 30.9M302.4 252.7a40 40 0 0 0 0-30.9M233.7 261.4a40 40 0 0 0 26.7 15.5M270.6 276.9a40 40 0 0 0 26.7-15.5" fill="none" stroke="#000" stroke-width=".27" stroke-dasharray="15.2 1.3 1.3 1.3" stroke-dashoffset="1.3" stroke-linecap="butt"/>
<g fill="none" stroke="#c0c0c0" stroke-width=".35">
<path d="M47 2.5v7.5M97 2.5v7.5M147 2.5v7.5M197 2.5v7.5M247 2.5v7.5M297 2.5v7.5M347 2.5v7.5M397 2.5v7.5M447 2.5v7.5M497 2.5v7.5M547 2.5v7.5M2.5 60h7.5"/>
<path d="M584 60h7.5M2.5 110h7.5M584 110h7.5M2.5 160h7.5M584 160h7.5M2.5 210h7.5M584 210h7.5M2.5 260h7.5M584 260h7.5M2.5 310h7.5M584 310h7.5M2.5 360h7.5"/>
<path d="M584 360h7.5M47 410v7.5M97 410v7.5M147 410v7.5M197 410v7.5M247 410v7.5M297 410v7.5M347 410v7.5M397 410v7.5M447 410v7.5M497 410v7.5M547 410v7.5"/>
</g>
<g fill="none" stroke="#c0c0c0" stroke-width=".5">
<path d="M437.8 354.8v17M484.6 354.8v38.2M502.8 354.8v55.2M554.8 354.8v6.4M584 354.8h-180v55.2M404 371.8h180M404 376h98.8M411.8 371.8v38.2M431 371.8v38.2M448.4 371.8v38.2M458.6 371.8v38.2M469 371.8v17"/>
<path d="M502.8 361.2h81.2M404 388.8h98.8M404 384.5h98.8M404 380.3h98.8M404 397.3h54.6M404 393h180M571 393v12.8M404 405.8h180M404 401.5h54.6M547 405.8v4.2M571 401.5h13"/>
</g>
<path d="M10 10h574v400h-574z" fill="none" stroke="#c0c0c0" stroke-width=".7"/>
<path d="M64.2 329.7l3.3 .6-3.3 .4zM92.5 330.3l3.3-.6v1zM206.4 282.3l.6 .8 2.3-2.4zM219.9 290.1l.8 .6 1.7-2.8zM223.9 211l2.7 2-2-2.7zM273.2 243.6l2.2 2.4 .7-.7zM268.5 225.8l3.3-.5v1zM259.2 225.3l3.3 .5-3.3 .5zM187.5 221.1h1l-.5 3.4zM188 227.7l.5 3.3h-1zM256.2 152.8l3.3 .4-3.3 .7zM263.8 153l3.3-.7 .1 1zM272.9 154l3.2 1h-3.3zM277.5 155.1h3.3l-.2 1z" fill="#808080"/>
<text font-size="8.5" x="519.6" y="402.7">69T GEAR</text>
<g font-size="8.1">
<text x="19" y="8">12</text>
<text x="67.5" y="8">11</text>
<text x="117.5" y="8">10</text>
<text x="169.7" y="8">9</text>
<text x="219.7" y="8">8</text>
<text x="269.7" y="8">7</text>
<text x="319.7" y="8">6</text>
<text x="369.7" y="8">5</text>
<text x="419.7" y="8">4</text>
<text x="469.7" y="8">3</text>
<text x="519.7" y="8">2</text>
<text x="568.2" y="8">1</text>
<text x="2.2" y="36.1">H</text>
<text x="586.2" y="36.1">H</text>
<text x="1.4" y="91.1">G</text>
<text x="585.4" y="91.1">G</text>
<text x="3" y="141.1">F</text>
<text x="587" y="141.1">F</text>
<text x="2.8" y="191.1">E</text>
<text x="586.8" y="191.1">E</text>
<text x="2" y="241.1">D</text>
<text x="586" y="241.1">D</text>
<text x="1.7" y="291.1">C</text>
<text x="585.7" y="291.1">C</text>
<text x="2.7" y="341.1">B</text>
<text x="586.7" y="341.1">B</text>
<text x="2" y="396.1">A</text>
<text x="586" y="396.1">A</text>
<text x="19" y="418">12</text>
<text x="67.5" y="418">11</text>
<text x="117.5" y="418">10</text>
<text x="169.7" y="418">9</text>
<text x="219.7" y="418">8</text>
<text x="269.7" y="418">7</text>
<text x="319.7" y="418">6</text>
<text x="369.7" y="418">5</text>
<text x="419.7" y="418">4</text>
<text x="469.7" y="418">3</text>
<text x="519.7" y="418">2</text>
<text x="568.2" y="418">1</text>
</g>
<g font-size="4.2" fill="#808080">
<text x="236.8" y="155.1">4.38</text>
<text x="293.2" y="157.9">1.34</text>
<text x="180.1" y="186.1">12.00</text>
<text x="348.4" y="227.4">6.00</text>
<text x="172.3" y="254.2">3.26</text>
<text x="175.1" y="292.7">R71.00</text>
<text x="339" y="292.7">R10.00</text>
<text x="175.1" y="320.8">R66.50</text>
<text x="75.8" y="331.8">25.00</text>
</g>
<text font-size="3.9" x="574.9" y="398.5">A2</text>
<g font-size="2">
<text x="404.6" y="357.6">UNLESS OTHERWISE SPECIFIED:</text>
<text x="438.4" y="357.6">FINISH:</text>
<text x="485.3" y="357.5">DEBURR AND</text>
<text x="485.3" y="360">BREAK SHARP</text>
<text x="516.6" y="359">DO NOT SCALE DRAWING</text>
<text x="557.3" y="359.2">REVISION</text>
<text x="404.6" y="360.1">DIMENSIONS ARE IN MILLIMETERS</text>
<text x="404.6" y="362.6">SURFACE FINISH:</text>
<text x="404.6" y="365.1">TOLERANCES:</text>
<text x="485.3" y="362.5">EDGES</text>
<text x="406.2" y="367.6">LINEAR:</text>
<text x="406.2" y="370.1">ANGULAR:</text>
<text x="418.3" y="375">NAME</text>
<text x="434" y="374.9">SIGNATURE</text>
<text x="451.2" y="374.9">DATE</text>
<text x="504.1" y="374.9">TITLE:</text>
<text x="404.6" y="379.1">DRAWN</text>
<text x="404.9" y="383.3">CHK'D</text>
<text x="404.4" y="387.4">APPV'D</text>
<text x="405.1" y="391.8">MFG</text>
<text x="405.5" y="396">Q.A</text>
<text x="459.6" y="395.5">MATERIAL:</text>
<text x="504" y="395.5">DWG NO.</text>
<text x="459.6" y="408.5">WEIGHT:</text>
<text x="504.1" y="408.6">SCALE:1:2</text>
<text x="548.5" y="408.6">SHEET 1 OF 1</text>
</g>
</svg>
